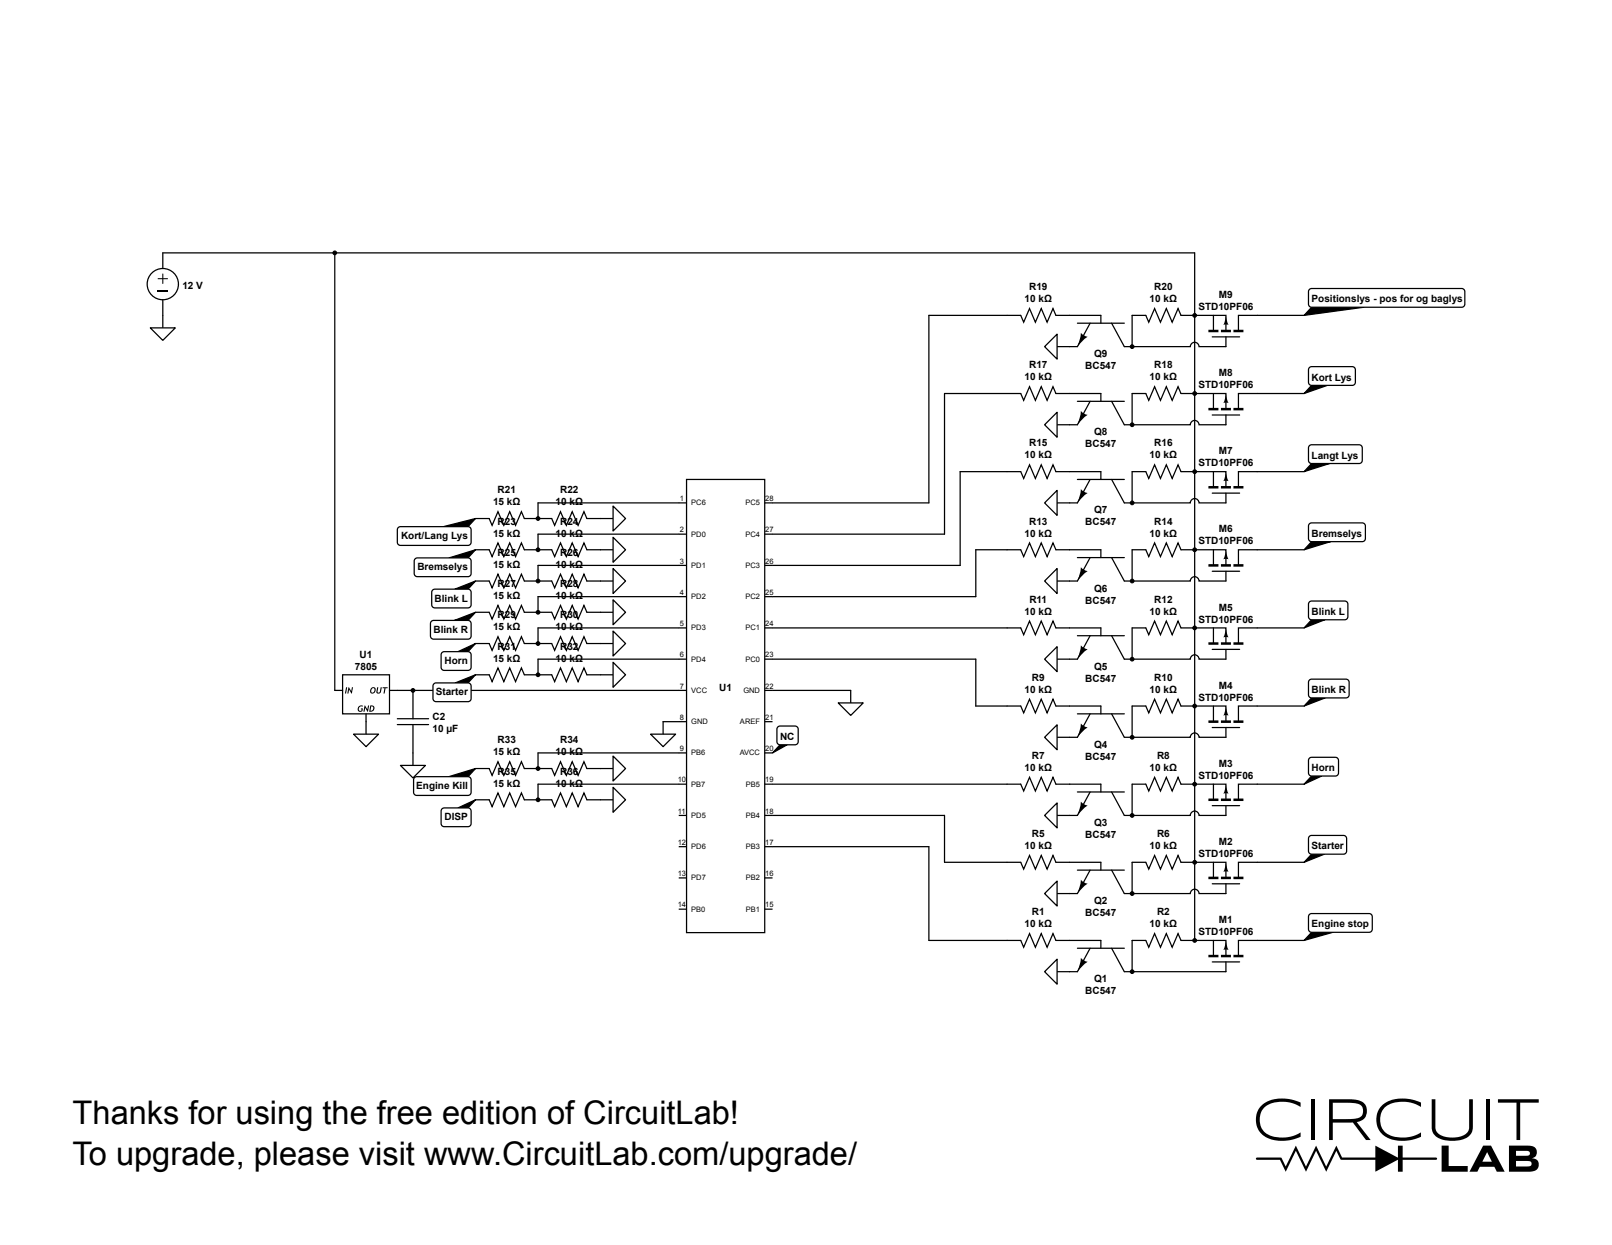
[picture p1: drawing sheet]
<svg xmlns="http://www.w3.org/2000/svg" width="279mm" height="216mm" viewBox="0 0 279 216" stroke-linecap="round" stroke-linejoin="round" font-family="sans-serif">
<g fill="#000">
<path d="M227.3 53.3h9.1l-10.4 1.4zM227.3 66.8h2.7l-4 1.4zM77.8 96.7l4.6-1.4-1.3 1.4zM76.9 91.3l5.5-1.4-1.3 1.4zM227.3 80.4h3.1l-4.4 1.4zM227.3 93.9h3.3l-4.6 1.4zM78.9 118.4l3.5-1.4-1.3 1.4zM79.4 113l3-1.4-1.3 1.4zM78.8 107.6l3.6-1.4-1.3 1.4zM78.8 102.2l3.6-1.4-1.3 1.4zM227.3 107.5h2.3l-3.6 1.4zM79.4 140.1l3-1.4-1.3 1.4z"/>
<path d="M77.8 134.7l4.6-1.4-1.3 1.4zM135.2 129.2h1.2l-2.5 1.4zM227.3 121h2.4l-3.7 1.4zM227.3 134.6h1.8l-3.1 1.4zM227.3 148.1h2.2l-3.5 1.4zM227.3 161.7h3.7l-5 1.4z"/>
</g>
<g fill="none" stroke="#000" stroke-width=".22">
<path d="M227.3 53.3h9.1l-10.4 1.4zM227.3 66.8h2.7l-4 1.4zM76.9 91.3l5.5-1.4-1.3 1.4zM77.8 96.7l4.6-1.4-1.3 1.4zM227.3 80.4h3.1l-4.4 1.4zM227.3 93.9h3.3l-4.6 1.4zM78.8 107.6l3.6-1.4-1.3 1.4zM78.8 102.2l3.6-1.4-1.3 1.4zM78.9 118.4l3.5-1.4-1.3 1.4zM79.4 113l3-1.4-1.3 1.4zM227.3 107.5h2.3l-3.6 1.4zM77.8 134.7l4.6-1.4-1.3 1.4z"/>
<path d="M135.2 129.2h1.2l-2.5 1.4zM227.3 121h2.4l-3.7 1.4zM227.3 134.6h1.8l-3.1 1.4zM79.4 140.1l3-1.4-1.3 1.4zM227.3 148.1h2.2l-3.5 1.4zM227.3 161.7h3.7l-5 1.4z"/>
</g>
<circle cx="28.2" cy="49.3" r="2.71" fill="#fff"/>
<g fill="none" stroke="#000" stroke-width=".22">
<path d="M28.2 43.9v2.7M28.2 52v2.7M71.6 119.7v4.9M68.9 124.6h5.4M68.9 125.7h5.4M71.6 125.7v4.9"/>
<circle cx="28.2" cy="49.3" r="2.71"/>
</g>
<path d="M27.4 50.4h1.7v.2h-1.7zM28.1 47.4h.2v.8h.8v.2h-.8v.8h-.2v-.8h-.8v-.2h.8z" fill="#000"/>
<path d="M59.4 117h8.1v6.8h-8.1z" fill="#fff"/>
<path d="M28.2 54.7v2.2M58 119.7h1.4M59.4 117h8.1v6.8h-8.1zM67.5 119.7h1.4M63.4 123.8v1.3" fill="none" stroke="#000" stroke-width=".22"/>
<g fill="#000">
<path d="M65.4 119.2h.2l-.2 .7a.21 .21 0 0 0 .2 .2 .21 .21 0 0 0 .2-.2l.2-.7h.2l-.2 .7a.4 .4 0 0 1-.4 .4 .4 .4 0 0 1-.4-.4zM66.3 119.2h.9v.2h-.4l-.1 .9h-.2l.1-.9h-.3zM60 119.2h.2l-.2 1.1h-.2zM60.4 119.2l.5 .7 .1-.7h.2l-.2 1.1-.5-.7-.1 .7h-.2zM62.2 122.5l.4-.2 .3 .1-.1 .2a.4 .4 0 0 0-.6 .1 .4 .4 0 0 0 .4 .5v-.4h.3l-.1 .5a.52 .52 0 0 1-.7 0 .52 .52 0 0 1 .1-.8zM63.2 122.3l.5 .7 .1-.7h.2l-.2 1.1-.5-.7-.1 .7h-.2z"/>
<path d="M64.3 119.4a.47 .47 0 0 1 .7-.2 .47 .47 0 0 1 0 .7 .5 .5 0 0 1-.7 .3 .5 .5 0 0 1 0-.8zM64.6 119.4l-.2 .3v.3a.39 .39 0 0 0 .5-.2 .39 .39 0 0 0-.2-.5z"/>
<path d="M64.2 122.3a.56 .56 0 0 1 .7 .5 .56 .56 0 0 1-.7 .6h-.2zM64.3 122.5l-.1 .8a.39 .39 0 0 0 .5-.3 .39 .39 0 0 0-.4-.5z"/>
</g>
<path d="M26.1 56.9h4.3l-2.2 2.1z" fill="#fff"/>
<path d="M26.1 56.9h4.3l-2.2 2.1zM71.6 130.6v2.1" fill="none" stroke="#000" stroke-width=".22"/>
<path d="M69.4 132.7h4.3l-2.1 2.2z" fill="#fff"/>
<path d="M63.4 125.1v2.2M69.4 132.7h4.3l-2.1 2.2z" fill="none" stroke="#000" stroke-width=".22"/>
<path d="M61.3 127.3h4.3l-2.2 2.2z" fill="#fff"/>
<path d="M68.9 119.7h48.7M61.3 127.3h4.3l-2.2 2.2z" fill="none" stroke="#000" stroke-width=".22"/>
<path d="M119 83.1h13.5v78.6h-13.5z" fill="#fff"/>
<g fill="none" stroke="#000" stroke-width=".22">
<path d="M161 54.7v32.5h-28.5M117.6 87.2h1.4M117.6 92.6h1.4M117.6 98h1.4M119 83.1h13.5v78.6h-13.5zM132.5 92.6h1.4M132.5 98h1.4M117.6 103.5h1.4M117.6 108.9h1.4M117.6 114.3h1.4M117.6 119.7h1.4M132.5 103.5h1.4"/>
<path d="M132.5 108.9h1.4M132.5 114.3h1.4M132.5 119.7h1.4M147.5 119.7v2.2M117.6 125.1h1.4M117.6 130.6h1.4M117.6 136h1.4M132.5 125.1h1.4M132.5 130.6h1.4M132.5 136h1.4M117.6 141.4h1.4M117.6 146.8h1.4"/>
<path d="M117.6 152.2h1.4M117.6 157.7h1.4M132.5 141.4h1.4M132.5 146.8h1.4M132.5 152.2h1.4M132.5 157.7h1.4"/>
</g>
<path d="M145.3 121.9h4.3l-2.1 2.2z" fill="#fff"/>
<path d="M133.9 119.7h13.6M145.3 121.9h4.3l-2.1 2.2z" fill="none" stroke="#000" stroke-width=".22"/>
<path d="M134.7 126.2l.5-.3 2.9 .1 .2 .4v2.5l-.5 .3-2.9-.1-.2-.5z" fill="#fff"/>
<path d="M114.9 125.1v2.2M134.7 126.2l.5-.3 2.9 .1 .2 .4v2.5l-.5 .3-2.9-.1-.2-.5z" fill="none" stroke="#000" stroke-width=".22"/>
<path d="M112.8 127.3h4.3l-2.2 2.2z" fill="#fff"/>
<path d="M82.4 89.9h2.4l.5 1.2 1-2.4 1 2.4 1-2.4 1.1 2.4 1-2.4 .5 1.2h4.7l.5 1.2 1-2.4 1.1 2.4 1-2.4 1 2.4 1-2.4 .5 1.2h4.6M112.8 127.3h4.3l-2.2 2.2zM114.9 125.1h2.7M133.9 146.8h27.1v16.3" fill="none" stroke="#000" stroke-width=".22"/>
<path d="M106.3 87.8l2.1 2.1-2.1 2.2z" fill="#fff"/>
<path d="M82.4 95.3h2.4l.5 1.2 1-2.3 1 2.3 1-2.3 1.1 2.3 1-2.3 .5 1.1h4.7l.5 1.2 1-2.3 1.1 2.3 1-2.3 1 2.3 1-2.3 .5 1.1h4.6M106.3 87.8l2.1 2.1-2.1 2.2zM117.6 87.2h-24.3v2.7" fill="none" stroke="#000" stroke-width=".22"/>
<path d="M106.3 93.2l2.1 2.1-2.1 2.2z" fill="#fff"/>
<path d="M106.3 93.2l2.1 2.1-2.1 2.2zM117.6 92.6h-24.3v2.7M82.4 100.8h2.4l.5 1.1 1-2.3 1 2.3 1-2.3 1.1 2.3 1-2.3 .5 1.2h4.7l.5 1.1 1-2.3 1.1 2.3 1-2.3 1 2.3 1-2.3 .5 1.2h4.6" fill="none" stroke="#000" stroke-width=".22"/>
<path d="M106.3 98.6l2.1 2.2-2.1 2.1z" fill="#fff"/>
<path d="M106.3 98.6l2.1 2.2-2.1 2.1zM117.6 98h-24.3v2.8M82.4 106.2h2.4l.5 1.2 1-2.4 1 2.4 1-2.4 1.1 2.4 1-2.4 .5 1.2h4.7l.5 1.2 1-2.4 1.1 2.4 1-2.4 1 2.4 1-2.4 .5 1.2h4.6" fill="none" stroke="#000" stroke-width=".22"/>
<path d="M106.3 104l2.1 2.2-2.1 2.1z" fill="#fff"/>
<path d="M82.4 111.6h2.4l.5 1.2 1-2.4 1 2.4 1-2.4 1.1 2.4 1-2.4 .5 1.2h4.7l.5 1.2 1-2.4 1.1 2.4 1-2.4 1 2.4 1-2.4 .5 1.2h4.6M106.3 104l2.1 2.2-2.1 2.1zM117.6 103.5h-24.3v2.7" fill="none" stroke="#000" stroke-width=".22"/>
<path d="M106.3 109.4l2.1 2.2-2.1 2.2z" fill="#fff"/>
<path d="M82.4 117h2.4l.5 1.2 1-2.4 1 2.4 1-2.4 1.1 2.4 1-2.4 .5 1.2h4.7l.5 1.2 1-2.4 1.1 2.4 1-2.4 1 2.4 1-2.4 .5 1.2h4.6M106.3 109.4l2.1 2.2-2.1 2.2zM117.6 108.9h-24.3v2.7" fill="none" stroke="#000" stroke-width=".22"/>
<path d="M106.3 114.8l2.1 2.2-2.1 2.2z" fill="#fff"/>
<path d="M106.3 114.8l2.1 2.2-2.1 2.2zM117.6 114.3h-24.3v2.7M82.4 133.3h2.4l.5 1.2 1-2.4 1 2.4 1-2.4 1.1 2.4 1-2.4 .5 1.2h4.7l.5 1.2 1-2.4 1.1 2.4 1-2.4 1 2.4 1-2.4 .5 1.2h4.6" fill="none" stroke="#000" stroke-width=".22"/>
<path d="M106.3 131.1l2.1 2.2-2.1 2.1z" fill="#fff"/>
<path d="M106.3 131.1l2.1 2.2-2.1 2.1zM117.6 130.6h-24.3v2.7" fill="none" stroke="#000" stroke-width=".22"/>
<path d="M69.1 91.4l12-.1 .3 .1 .3 .5v2.1l-.3 .5-.3 .1h-11.7l-.3-.1-.2-.5v-2.1z" fill="#fff"/>
<path d="M69.1 91.4l12-.1 .3 .1 .3 .5v2.1l-.3 .5-.3 .1h-11.7l-.3-.1-.2-.5v-2.1z" fill="none" stroke="#000" stroke-width=".22"/>
<path d="M71.9 97l.4-.3h8.8l.5 .3 .1 .3v2.2l-.3 .4-.3 .1h-8.8l-.2-.1-.3-.4z" fill="#fff"/>
<path d="M71.9 97l.4-.3h8.8l.3 .1 .3 .5v2.2l-.3 .4-.3 .1h-8.8l-.2-.1-.3-.4z" fill="none" stroke="#000" stroke-width=".22"/>
<path d="M74.9 102.4l.5-.2h6l.3 .5-.1 2.5-.5 .2-6-.1-.3-.4z" fill="#fff"/>
<path d="M75.1 102.2h6.3l.3 .5-.1 2.5-.5 .2-6-.1-.3-.4v-2.2z" fill="none" stroke="#000" stroke-width=".22"/>
<path d="M74.7 107.9l.5-.3 6.2 .1 .3 .4-.1 2.5-.5 .2h-6.2l-.3-.5z" fill="#fff"/>
<path d="M74.7 107.9l.5-.3 6.2 .1 .3 .4-.1 2.5-.5 .2h-6.2l-.3-.5z" fill="none" stroke="#000" stroke-width=".22"/>
<path d="M76.7 113.1h4.7l.3 .4-.1 2.5-.5 .3-4.4-.1-.2-.5v-2.2z" fill="#fff"/>
<path d="M76.7 113.1h4.7l.3 .4-.1 2.5-.5 .3-4.4-.1-.2-.5v-2.2z" fill="none" stroke="#000" stroke-width=".22"/>
<path d="M75.3 118.5h6.1l.3 .5-.1 2.4-.5 .3-5.8-.1-.3-.5v-2.1z" fill="#fff"/>
<path d="M75.3 118.5h6.1l.3 .5-.1 2.4-.5 .3-5.8-.1-.3-.5v-2.1z" fill="none" stroke="#000" stroke-width=".22"/>
<path d="M72 134.8h9.4l.3 .4-.1 2.5-.5 .2h-9.1l-.3-.5v-2.2z" fill="#fff"/>
<path d="M58 43.9v75.8M71.8 135l.4-.3h8.9l.3 .1 .3 .4v2.2l-.3 .5h-.3h-8.9h-.2l-.3-.5zM174.5 163.1h2.4l.5 1.2 1-2.4 1.1 2.4 1-2.4 1 2.4 1-2.4 .5 1.2h7.8v1.3M186.7 164.4h8.2M188.9 164.4l-2.2 4.1h-3.5M192.7 164.4l2.2 4.1h1.3M207.1 163.1h5.4v2.7M210.1 166.8h4.8M210.3 163.1v2.7M212.5 166.8v1.7M217.9 163.1h-3.2v2.7" fill="none" stroke="#000" stroke-width=".22"/>
<path d="M187.3 166.1l.6 .5 .6 .2-.7 .5-1.1 1.2 .5-1.5zM212.5 163.2l.4 1.5h-.9z" fill="#000"/>
<path d="M209.7 165.8h1.3M211.8 165.8h1.3M214 165.8h1.3" fill="none" stroke="#000" stroke-width=".43"/>
<path d="M183.2 166.3v4.4l-2.1-2.2z" fill="#fff"/>
<path d="M133.9 103.5h35.2M181.1 168.5l2.1-2.2v4.4zM196.2 163.1v5.4h16.3M217.9 163.1h8.1" fill="none" stroke="#000" stroke-width=".22"/>
<path d="M227.1 158.5l10.2-.1 .5 .3v.3v2.1l-.2 .5-.3 .1h-10l-.2-.1-.3-.5v-2.1z" fill="#fff"/>
<path d="M174.5 149.5h2.4l.5 1.2 1-2.3 1.1 2.3 1-2.3 1 2.3 1-2.3 .5 1.1h7.8v1.4M186.7 150.9h8.2M188.9 150.9l-2.2 4.1h-3.5M192.7 150.9l2.2 4.1h1.3M207.1 149.5h5.4v2.7M210.1 153.3h4.8M210.3 149.5v2.7M212.5 153.3v1.7M217.9 149.5h-3.2v2.7M227.1 158.5l10.2-.1 .3 .1 .2 .5v2.1l-.2 .5-.3 .1h-10l-.2-.1-.3-.5v-2.1zM196.2 163.1h2.4l.5 1.2 1-2.4 1 2.4 1.1-2.4 1 2.4 1-2.4 .5 1.2h2.4" fill="none" stroke="#000" stroke-width=".22"/>
<path d="M187.3 152.6l.6 .4 .6 .2-.7 .6-1.1 1.2 .5-1.5zM212.5 149.6l.4 1.6h-.9z" fill="#000"/>
<path d="M209.7 152.2h1.3M211.8 152.2h1.3M214 152.2h1.3" fill="none" stroke="#000" stroke-width=".43"/>
<path d="M183.2 152.8v4.3l-2.1-2.1z" fill="#fff"/>
<path d="M183.2 152.8v4.3l-2.1-2.1zM196.2 149.5v5.5h10.1a.76 .76 0 0 1 .8-.8 .76 .76 0 0 1 .7 .8h4.7M217.9 149.5h8.1" fill="none" stroke="#000" stroke-width=".22"/>
<path d="M227.1 144.9h6l.3 .5-.1 2.5-.4 .2h-5.8l-.3-.5v-2.2z" fill="#fff"/>
<path d="M174.5 136h2.4l.5 1.2 1-2.4 1.1 2.4 1-2.4 1 2.4 1-2.4 .5 1.2h7.8v1.3M186.7 137.3h8.2M188.9 137.3l-2.2 4.1h-3.5M192.7 137.3l2.2 4.1h1.3M207.1 136h5.4v2.7M210.1 139.7h4.8M210.3 136v2.7M212.5 139.7v1.7M217.9 136h-3.2v2.7M196.2 149.5h2.4l.5 1.2 1-2.3 1 2.3 1.1-2.3 1 2.3 1-2.3 .5 1.1h2.4M227.1 144.9h6l.3 .5-.1 2.5-.4 .2h-5.8l-.3-.5v-2.2z" fill="none" stroke="#000" stroke-width=".22"/>
<path d="M187.3 139l.6 .5 .6 .2-.7 .5-1.1 1.2 .5-1.5zM212.5 136.1l.4 1.5h-.9z" fill="#000"/>
<path d="M209.7 138.7h1.3M211.8 138.7h1.3M214 138.7h1.3" fill="none" stroke="#000" stroke-width=".43"/>
<path d="M183.2 139.2v4.4l-2.1-2.2z" fill="#fff"/>
<path d="M183.2 139.2v4.4l-2.1-2.2zM196.2 136v5.4h10.1a.76 .76 0 0 1 .8-.8 .76 .76 0 0 1 .7 .8h4.7M217.9 136h8.1" fill="none" stroke="#000" stroke-width=".22"/>
<path d="M227.1 131.4h4.6l.3 .5-.1 2.4-.4 .3-4.4-.1-.3-.5v-2.1z" fill="#fff"/>
<path d="M174.5 122.4h2.4l.5 1.2 1-2.3 1.1 2.3 1-2.3 1 2.3 1-2.3 .5 1.1h7.8v1.4M186.7 123.8h8.2M188.9 123.8l-2.2 4.1h-3.5M192.7 123.8l2.2 4.1h1.3M196.2 136h2.4l.5 1.2 1-2.4 1 2.4 1.1-2.4 1 2.4 1-2.4 .5 1.2h2.4M207.1 122.4h5.4v2.7M210.1 126.2h4.8M210.3 122.4v2.7M212.5 126.2v1.7M217.9 122.4h-3.2v2.7M226.9 131.6l.4-.3 4.4 .1 .3 .5-.1 2.4-.4 .3-4.4-.1-.3-.5z" fill="none" stroke="#000" stroke-width=".22"/>
<path d="M187.3 125.5l.6 .4 .6 .2-.7 .6-1.1 1.2 .5-1.5zM212.5 122.5l.4 1.6h-.9z" fill="#000"/>
<path d="M209.7 125.1h1.3M211.8 125.1h1.3M214 125.1h1.3" fill="none" stroke="#000" stroke-width=".43"/>
<path d="M183.2 125.7v4.3l-2.1-2.1z" fill="#fff"/>
<path d="M183.2 125.7v4.3l-2.1-2.1zM196.2 122.4v5.5h10.1a.76 .76 0 0 1 .8-.8 .76 .76 0 0 1 .7 .8h4.7M217.9 122.4h8.1" fill="none" stroke="#000" stroke-width=".22"/>
<path d="M227.1 117.8h6.5l.2 .5v2.5l-.5 .2h-6.2l-.3-.5v-2.2z" fill="#fff"/>
<path d="M174.5 108.9h2.4l.5 1.2 1-2.4 1.1 2.4 1-2.4 1 2.4 1-2.4 .5 1.2h7.8v1.3M186.7 110.2h8.2M188.9 110.2l-2.2 4.1h-3.5M192.7 110.2l2.2 4.1h1.3M207.1 108.9h5.4v2.7M210.1 112.6h4.8M210.3 108.9v2.7M212.5 112.6v1.7M217.9 108.9h-3.2v2.7M227.1 117.8h6.5l.2 .5v2.5l-.5 .2h-6.2l-.3-.5v-2.2zM196.2 122.4h2.4l.5 1.2 1-2.3 1 2.3 1.1-2.3 1 2.3 1-2.3 .5 1.1h2.4" fill="none" stroke="#000" stroke-width=".22"/>
<path d="M187.3 111.9l.6 .5 .6 .2-.7 .5-1.1 1.2 .5-1.5zM212.5 109l.4 1.5h-.9z" fill="#000"/>
<path d="M209.7 111.6h1.3M211.8 111.6h1.3M214 111.6h1.3" fill="none" stroke="#000" stroke-width=".43"/>
<path d="M183.2 112.1v4.4l-2.1-2.2z" fill="#fff"/>
<path d="M183.2 112.1v4.4l-2.1-2.2zM196.2 108.9v5.4h10.1a.76 .76 0 0 1 .8-.8 .76 .76 0 0 1 .7 .8h4.7M217.9 108.9h8.1" fill="none" stroke="#000" stroke-width=".22"/>
<path d="M227.1 104.3h6.3l.2 .5-.1 2.4-.4 .3-6-.1-.3-.5v-2.1z" fill="#fff"/>
<path d="M174.5 95.3h2.4l.5 1.2 1-2.3 1.1 2.3 1-2.3 1 2.3 1-2.3 .5 1.1h7.8v1.4M186.7 96.7h8.2M188.9 96.7l-2.2 4.1h-3.5M192.7 96.7l2.2 4.1h1.3M207.1 95.3h5.4v2.7M210.1 99.1h4.8M210.3 95.3v2.7M212.5 99.1v1.7M217.9 95.3h-3.2v2.7M196.2 108.9h2.4l.5 1.2 1-2.4 1 2.4 1.1-2.4 1 2.4 1-2.4 .5 1.2h2.4M227.1 104.3h6.3l.2 .5-.1 2.4-.4 .3-6-.1-.3-.5v-2.1z" fill="none" stroke="#000" stroke-width=".22"/>
<path d="M187.3 98.4l.6 .4 .6 .2-.7 .6-1.1 1.2 .5-1.5zM212.5 95.4l.4 1.6h-.9z" fill="#000"/>
<path d="M209.7 98h1.3M211.8 98h1.3M214 98h1.3" fill="none" stroke="#000" stroke-width=".43"/>
<path d="M183.2 98.6v4.3l-2.1-2.1z" fill="#fff"/>
<path d="M196.2 95.3v5.5h10.1a.76 .76 0 0 1 .8-.8 .76 .76 0 0 1 .7 .8h4.7M217.9 95.3h8.1M181.1 100.8l2.1-2.2v4.3z" fill="none" stroke="#000" stroke-width=".22"/>
<path d="M227.1 90.8h9.3l.3 .4-.1 2.5-.5 .2h-9l-.3-.5v-2.2z" fill="#fff"/>
<path d="M174.5 81.8h2.4l.5 1.2 1-2.4 1.1 2.4 1-2.4 1 2.4 1-2.4 .5 1.2h7.8v1.3M186.7 83.1h8.2M188.9 83.1l-2.2 4.1h-3.5M192.7 83.1l2.2 4.1h1.3M196.2 95.3h2.4l.5 1.2 1-2.3 1 2.3 1.1-2.3 1 2.3 1-2.3 .5 1.1h2.4M207.1 81.8h5.4v2.7M210.1 85.5h4.8M210.3 81.8v2.7M212.5 85.5v1.7M217.9 81.8h-3.2v2.7M227.1 90.8h9.3l.3 .4-.1 2.5-.5 .2h-9l-.3-.5v-2.2z" fill="none" stroke="#000" stroke-width=".22"/>
<path d="M187.3 84.8l.6 .5 .6 .2-.7 .5-1.1 1.2 .5-1.5zM212.5 81.9l.4 1.5h-.9z" fill="#000"/>
<path d="M209.7 84.5h1.3M211.8 84.5h1.3M214 84.5h1.3" fill="none" stroke="#000" stroke-width=".43"/>
<path d="M183.2 85v4.4l-2.1-2.2z" fill="#fff"/>
<path d="M183.2 85v4.4l-2.1-2.2zM196.2 81.8v5.4h10.1a.76 .76 0 0 1 .8-.7 .76 .76 0 0 1 .7 .7h4.7M217.9 81.8h8.1" fill="none" stroke="#000" stroke-width=".22"/>
<path d="M227.1 77.2h8.7l.3 .5-.1 2.4-.4 .3-8.5-.1-.3-.5v-2.1z" fill="#fff"/>
<path d="M174.5 68.2h2.4l.5 1.2 1-2.3 1.1 2.3 1-2.3 1 2.3 1-2.3 .5 1.1h7.8v1.4M186.7 69.6h8.2M188.9 69.6l-2.2 4.1h-3.5M192.7 69.6l2.2 4.1h1.3M207.1 68.2h5.4v2.8M210.1 72h4.8M210.3 68.2v2.8M212.5 72v1.7M217.9 68.2h-3.2v2.8M226.9 77.4l.4-.3 8.5 .1 .3 .5-.1 2.4-.4 .3-8.5-.1-.3-.5zM196.2 81.8h2.4l.5 1.2 1-2.4 1 2.4 1.1-2.4 1 2.4 1-2.4 .5 1.2h2.4" fill="none" stroke="#000" stroke-width=".22"/>
<path d="M187.3 71.3l.6 .4 .6 .2-.7 .6-1.1 1.2 .5-1.5zM212.5 68.3l.4 1.6h-.9z" fill="#000"/>
<path d="M209.7 71h1.3M211.8 71h1.3M214 71h1.3" fill="none" stroke="#000" stroke-width=".43"/>
<path d="M183.2 71.5v4.3l-2.1-2.1z" fill="#fff"/>
<path d="M183.2 71.5v4.3l-2.1-2.1zM196.2 68.2v5.5h10.1a.76 .76 0 0 1 .8-.8 .76 .76 0 0 1 .7 .8h4.7M217.9 68.2h8.1" fill="none" stroke="#000" stroke-width=".22"/>
<path d="M227.1 63.7h7.6l.2 .4-.1 2.5-.4 .2h-7.3l-.3-.5v-2.2z" fill="#fff"/>
<path d="M174.5 54.7h2.4l.5 1.2 1-2.4 1.1 2.4 1-2.4 1 2.4 1-2.4 .5 1.2h7.8v1.3M186.7 56h8.2M188.9 56l-2.2 4.1h-3.5M192.7 56l2.2 4.1h1.3M207.1 54.7h5.4v2.7M210.1 58.4h4.8M210.3 54.7v2.7M212.5 58.4v1.7M217.9 54.7h-3.2v2.7M196.2 68.2h2.4l.5 1.2 1-2.3 1 2.3 1.1-2.3 1 2.3 1-2.3 .5 1.1h2.4M226.9 63.8l.4-.2 7.4 .1 .2 .4-.1 2.5-.4 .2h-7.3l-.3-.5z" fill="none" stroke="#000" stroke-width=".22"/>
<path d="M187.3 57.7l.6 .5 .6 .2-.7 .5-1.1 1.2 .5-1.5zM212.5 54.8l.4 1.5h-.9z" fill="#000"/>
<path d="M209.7 57.4h1.3M211.8 57.4h1.3M214 57.4h1.3" fill="none" stroke="#000" stroke-width=".43"/>
<path d="M183.2 57.9v4.4l-2.1-2.2z" fill="#fff"/>
<path d="M183.2 57.9v4.4l-2.1-2.2zM196.2 54.7v5.4h10.1a.76 .76 0 0 1 .8-.7 .76 .76 0 0 1 .7 .7h4.7M217.9 54.7h8.1" fill="none" stroke="#000" stroke-width=".22"/>
<path d="M227.1 50.1l26.2-.1 .3 .1 .3 .5v2.1l-.3 .5-.3 .1h-26l-.2-.1-.3-.5v-2.1z" fill="#fff"/>
<path d="M28.2 43.9h178.9v119.2M161 54.7h13.5M196.2 54.7h2.4l.5 1.2 1-2.4 1 2.4 1.1-2.4 1 2.4 1-2.4 .5 1.2h2.4M227.1 50.1l26.2-.1 .3 .1 .3 .5v2.1l-.1 .3-.5 .3h-26l-.4-.3-.1-.3v-2.1zM174.5 68.2h-10.8v24.4h-29.8M174.5 95.3h-5.4v8.2M174.5 81.8h-8.1v16.2h-32.5M133.9 114.3h35.2v8.1h5.4M133.9 108.9h40.6M82.4 138.7h2.4l.5 1.2 1-2.4 1 2.4 1-2.4 1.1 2.4 1-2.4 .5 1.2h4.7l.5 1.2 1-2.4 1.1 2.4 1-2.4 1 2.4 1-2.4 .5 1.2h4.6M133.9 141.4h29.8v8.1h10.8M161 163.1h13.5" fill="none" stroke="#000" stroke-width=".22"/>
<path d="M106.3 136.5l2.1 2.2-2.1 2.2z" fill="#fff"/>
<path d="M106.3 136.5l2.1 2.2-2.1 2.2zM117.6 136h-24.3v2.7" fill="none" stroke="#000" stroke-width=".22"/>
<path d="M76.7 140.2h4.7l.3 .4-.1 2.5-.5 .3-4.4-.1-.2-.5v-2.2z" fill="#fff"/>
<path d="M133.9 136h40.6M76.7 140.2h4.7l.3 .4-.1 2.5-.5 .3-4.4-.1-.2-.5v-2.2z" fill="none" stroke="#000" stroke-width=".22"/>
<g fill="#000">
<path d="M218.6 191.8a6.3 6.3 0 0 1 6.6-.7l.2 .1v.8a5.8 5.8 0 0 0-6.1-.1 3.1 3.1 0 0 0-.8 3.5 3.1 3.1 0 0 0 3 1.8 5.9 5.9 0 0 0 3.9-.8v.7a6.7 6.7 0 0 1-6.6-.3 3.6 3.6 0 0 1-.2-5zM227.3 190.6h.7v7.1h-.7zM239.5 191.8a6.3 6.3 0 0 1 6.6-.7l.2 .1v.8a5.8 5.8 0 0 0-6.1-.1 3.1 3.1 0 0 0-.8 3.5 3.1 3.1 0 0 0 3 1.8 5.9 5.9 0 0 0 3.9-.8v.7a6.7 6.7 0 0 1-6.6-.3 3.6 3.6 0 0 1-.2-5zM248.1 190.6h.7v4.9a1.95 1.95 0 0 0 1.9 1.7 3.9 3.9 0 0 0 3.7-1l.2-.7v-4.9h.7v4.9a2.35 2.35 0 0 1-2.4 2.2 4.6 4.6 0 0 1-4.4-1l-.3-1zM257.6 190.6h.6v7.1h-.6zM259.6 190.6h7.1v.6h-3.2v6.5h-.7v-6.5h-3.2zM249.9 198.7h1.2v3.5h3.3v1h-4.5z"/>
<path d="M230.4 190.6h3.5a2.98 2.98 0 0 1 2.8 1.2 1.94 1.94 0 0 1-1.5 2.8l2.4 3.1h-.8l-2.3-3h-3.5v3h-.6zM231 191.2v2.9h2.2a3.6 3.6 0 0 0 2.9-.7 1.4 1.4 0 0 0-.1-1.5 1.4 1.4 0 0 0-1.4-.6z"/>
<path d="M257.1 198.7h1.3l2.4 4.5h-1.4l-.4-.9h-2.5l-.4 .9h-1.4zM257.8 199.8l-.9 1.7h1.7z"/>
<path d="M261.5 198.7h3.3a1.22 1.22 0 0 1 1.3 .4 1.22 1.22 0 0 1 .1 1.4l-.7 .4a1.17 1.17 0 0 1 1.2 1.2 1.17 1.17 0 0 1-1.4 1.1h-3.8zM262.8 199.6v.8h1.8a.45 .45 0 0 0 .6-.4 .45 .45 0 0 0-.6-.4zM262.8 201.3v1h1.7a.63 .63 0 0 0 .9-.6l-.1-.2-.3-.2z"/>
<circle cx="58" cy="43.9" r=".33"/>
<circle cx="207.1" cy="54.7" r=".33"/>
<circle cx="196.2" cy="73.7" r=".33"/>
<circle cx="196.2" cy="60.1" r=".33"/>
<circle cx="207.1" cy="68.2" r=".33"/>
<circle cx="93.3" cy="95.3" r=".33"/>
<circle cx="93.3" cy="89.9" r=".33"/>
<circle cx="196.2" cy="87.2" r=".33"/>
<circle cx="207.1" cy="95.3" r=".33"/>
<circle cx="207.1" cy="81.8" r=".33"/>
<circle cx="71.6" cy="119.7" r=".33"/>
<circle cx="93.3" cy="100.8" r=".33"/>
<circle cx="93.3" cy="117" r=".33"/>
<circle cx="93.3" cy="111.6" r=".33"/>
<circle cx="93.3" cy="106.2" r=".33"/>
<circle cx="196.2" cy="100.8" r=".33"/>
<circle cx="196.2" cy="114.3" r=".33"/>
<circle cx="207.1" cy="108.9" r=".33"/>
<circle cx="93.3" cy="133.3" r=".33"/>
<circle cx="93.3" cy="138.7" r=".33"/>
<circle cx="196.2" cy="127.9" r=".33"/>
<circle cx="207.1" cy="122.4" r=".33"/>
<circle cx="207.1" cy="136" r=".33"/>
<circle cx="196.2" cy="141.4" r=".33"/>
<circle cx="196.2" cy="155" r=".33"/>
<circle cx="207.1" cy="149.5" r=".33"/>
<circle cx="196.2" cy="168.5" r=".33"/>
<circle cx="207.1" cy="163.1" r=".33"/>
</g>
<g fill="none" stroke="#000" stroke-width=".17">
<circle cx="58" cy="43.9" r=".33"/>
<circle cx="207.1" cy="54.7" r=".33"/>
<circle cx="196.2" cy="73.7" r=".33"/>
<circle cx="196.2" cy="60.1" r=".33"/>
<circle cx="207.1" cy="68.2" r=".33"/>
<circle cx="93.3" cy="95.3" r=".33"/>
<circle cx="93.3" cy="89.9" r=".33"/>
<circle cx="196.2" cy="87.2" r=".33"/>
<circle cx="207.1" cy="95.3" r=".33"/>
<circle cx="207.1" cy="81.8" r=".33"/>
<circle cx="71.6" cy="119.7" r=".33"/>
<circle cx="93.3" cy="100.8" r=".33"/>
<circle cx="93.3" cy="111.6" r=".33"/>
<circle cx="93.3" cy="117" r=".33"/>
<circle cx="93.3" cy="106.2" r=".33"/>
<circle cx="196.2" cy="100.8" r=".33"/>
<circle cx="196.2" cy="114.3" r=".33"/>
<circle cx="207.1" cy="108.9" r=".33"/>
<circle cx="93.3" cy="133.3" r=".33"/>
<circle cx="93.3" cy="138.7" r=".33"/>
<circle cx="196.2" cy="127.9" r=".33"/>
<circle cx="207.1" cy="122.4" r=".33"/>
<circle cx="207.1" cy="136" r=".33"/>
<circle cx="196.2" cy="141.4" r=".33"/>
<circle cx="196.2" cy="155" r=".33"/>
<circle cx="207.1" cy="149.5" r=".33"/>
<circle cx="196.2" cy="168.5" r=".33"/>
<circle cx="207.1" cy="163.1" r=".33"/>
</g>
<path d="M217.7 200.8l4.3-.1 .1 .1 .7 1.5 1.8-3.6 1.8 3.6 1.7-3.6 1.8 3.6 1.7-3.6 1 2h5.8v-2l3.9 2.1v-2.1h.8v2h5.8l.2 .2-.2 .2h-5.8v2.1h-.8v-2.1l-3.9 2.1v-2.1h-5.9l-.2-.1-.7-1.4-1.7 3.6-1.8-3.6-1.7 3.6-1.8-3.6-1.8 3.6-1-2.1h-3.9l-.2-.2z" fill-rule="evenodd" fill="#000"/>
<g font-size="5.6">
<text x="12.6" y="195">Thanks for using the free edition of CircuitLab!</text>
<text x="12.6" y="202">To upgrade, please visit www.CircuitLab.com/upgrade/</text>
</g>
<g font-size="1.7">
<text x="31.6" y="50.1">12 V</text>
<text x="177.6" y="52.4">10 kΩ</text>
<text x="178.4" y="50.3">R19</text>
<text x="199.3" y="52.4">10 kΩ</text>
<text x="200.1" y="50.3">R20</text>
<text x="207.7" y="53.8">STD10PF06</text>
<text x="211.3" y="51.7">M9</text>
<text x="227.3" y="52.4">Positionslys - pos for og baglys</text>
<text x="177.6" y="65.9">10 kΩ</text>
<text x="178.4" y="63.9">R17</text>
<text x="188.1" y="64">BC547</text>
<text x="189.7" y="61.9">Q9</text>
<text x="199.3" y="65.9">10 kΩ</text>
<text x="200.1" y="63.9">R18</text>
<text x="211.3" y="65.2">M8</text>
<text x="227.3" y="66">Kort Lys</text>
<text x="207.7" y="67.3">STD10PF06</text>
<text x="178.4" y="77.4">R15</text>
<text x="188.1" y="77.6">BC547</text>
<text x="189.7" y="75.5">Q8</text>
<text x="200.1" y="77.4">R16</text>
<text x="177.6" y="79.5">10 kΩ</text>
<text x="199.3" y="79.5">10 kΩ</text>
<text x="207.7" y="80.9">STD10PF06</text>
<text x="211.3" y="78.8">M7</text>
<text x="227.3" y="79.5">Langt Lys</text>
<text x="85.4" y="87.6">15 kΩ</text>
<text x="86.2" y="85.5">R21</text>
<text x="96.3" y="87.6">10 kΩ</text>
<text x="97.1" y="85.5">R22</text>
<text x="189.7" y="89">Q7</text>
<text x="69.5" y="93.5">Kort/Lang Lys</text>
<text x="85.4" y="93">15 kΩ</text>
<text x="86.2" y="91">R23</text>
<text x="96.3" y="93">10 kΩ</text>
<text x="97.1" y="91">R24</text>
<text x="177.6" y="93">10 kΩ</text>
<text x="178.4" y="91">R13</text>
<text x="188.1" y="91.1">BC547</text>
<text x="199.3" y="93">10 kΩ</text>
<text x="200.1" y="91">R14</text>
<text x="207.7" y="94.4">STD10PF06</text>
<text x="211.3" y="92.3">M6</text>
<text x="227.3" y="93.1">Bremselys</text>
<text x="72.3" y="98.9">Bremselys</text>
<text x="85.4" y="98.5">15 kΩ</text>
<text x="86.2" y="96.4">R25</text>
<text x="86.2" y="101.8">R27</text>
<text x="96.3" y="98.5">10 kΩ</text>
<text x="97.1" y="96.4">R26</text>
<text x="97.1" y="101.8">R28</text>
<text x="75.3" y="104.3">Blink L</text>
<text x="85.4" y="103.9">15 kΩ</text>
<text x="86.2" y="107.2">R29</text>
<text x="96.3" y="103.9">10 kΩ</text>
<text x="97.1" y="107.2">R30</text>
<text x="177.6" y="106.6">10 kΩ</text>
<text x="178.4" y="104.5">R11</text>
<text x="188.1" y="104.7">BC547</text>
<text x="189.7" y="102.6">Q6</text>
<text x="199.3" y="106.6">10 kΩ</text>
<text x="200.1" y="104.5">R12</text>
<text x="207.7" y="108">STD10PF06</text>
<text x="211.3" y="105.9">M5</text>
<text x="227.3" y="106.6">Blink L</text>
<text x="75.1" y="109.7">Blink R</text>
<text x="85.4" y="109.3">15 kΩ</text>
<text x="86.2" y="112.6">R31</text>
<text x="96.3" y="109.3">10 kΩ</text>
<text x="97.1" y="112.6">R32</text>
<text x="61.5" y="116.2">7805</text>
<text x="62.3" y="114.1">U1</text>
<text x="77.1" y="115.2">Horn</text>
<text x="85.4" y="114.7">15 kΩ</text>
<text x="96.3" y="114.7">10 kΩ</text>
<text x="124.7" y="119.8">U1</text>
<text x="178.9" y="118.1">R9</text>
<text x="188.1" y="118.2">BC547</text>
<text x="189.7" y="116.1">Q5</text>
<text x="200.1" y="118.1">R10</text>
<text x="211.3" y="119.4">M4</text>
<text x="75" y="124.9">C2</text>
<text x="75.5" y="120.6">Starter</text>
<text x="177.6" y="120.1">10 kΩ</text>
<text x="199.3" y="120.1">10 kΩ</text>
<text x="207.7" y="121.5">STD10PF06</text>
<text x="227.3" y="120.2">Blink R</text>
<text x="75" y="127">10 µF</text>
<text x="85.4" y="131">15 kΩ</text>
<text x="86.2" y="128.9">R33</text>
<text x="96.3" y="131">10 kΩ</text>
<text x="97.1" y="128.9">R34</text>
<text x="135.2" y="128.3">NC</text>
<text x="178.9" y="131.6">R7</text>
<text x="188.1" y="131.8">BC547</text>
<text x="189.7" y="129.7">Q4</text>
<text x="200.5" y="131.6">R8</text>
<text x="72.2" y="136.8">Engine Kill</text>
<text x="85.4" y="136.4">15 kΩ</text>
<text x="86.2" y="134.3">R35</text>
<text x="96.3" y="136.4">10 kΩ</text>
<text x="97.1" y="134.3">R36</text>
<text x="177.6" y="133.7">10 kΩ</text>
<text x="199.3" y="133.7">10 kΩ</text>
<text x="207.7" y="135">STD10PF06</text>
<text x="211.3" y="133">M3</text>
<text x="227.3" y="133.7">Horn</text>
<text x="77.1" y="142.3">DISP</text>
<text x="189.7" y="143.2">Q3</text>
<text x="177.6" y="147.2">10 kΩ</text>
<text x="178.9" y="145.2">R5</text>
<text x="188.1" y="145.3">BC547</text>
<text x="199.3" y="147.2">10 kΩ</text>
<text x="200.5" y="145.2">R6</text>
<text x="207.7" y="148.6">STD10PF06</text>
<text x="211.3" y="146.5">M2</text>
<text x="227.3" y="147.3">Starter</text>
<text x="177.6" y="160.8">10 kΩ</text>
<text x="178.9" y="158.7">R1</text>
<text x="188.1" y="158.9">BC547</text>
<text x="189.7" y="156.8">Q2</text>
<text x="199.3" y="160.8">10 kΩ</text>
<text x="200.5" y="158.7">R2</text>
<text x="211.3" y="160.1">M1</text>
<text x="227.3" y="160.8">Engine stop</text>
<text x="207.7" y="162.1">STD10PF06</text>
<text x="188.1" y="172.4">BC547</text>
<text x="189.7" y="170.3">Q1</text>
</g>
<g font-size="1.3">
<text x="117.8" y="86.9">1</text>
<text x="119.8" y="87.6">PC6</text>
<text x="129.2" y="87.6">PC5</text>
<text x="132.6" y="86.9">28</text>
<text x="117.8" y="92.3">2</text>
<text x="119.8" y="93.1">PD0</text>
<text x="129.2" y="93.1">PC4</text>
<text x="132.6" y="92.3">27</text>
<text x="117.8" y="97.7">3</text>
<text x="119.8" y="98.5">PD1</text>
<text x="129.2" y="98.5">PC3</text>
<text x="132.6" y="97.7">26</text>
<text x="117.8" y="103.1">4</text>
<text x="119.8" y="103.9">PD2</text>
<text x="129.2" y="103.9">PC2</text>
<text x="132.6" y="103.1">25</text>
<text x="117.8" y="108.6">5</text>
<text x="117.8" y="114">6</text>
<text x="119.8" y="109.3">PD3</text>
<text x="129.2" y="109.3">PC1</text>
<text x="132.6" y="114">23</text>
<text x="132.6" y="108.6">24</text>
<text x="117.8" y="119.4">7</text>
<text x="119.8" y="114.7">PD4</text>
<text x="129.2" y="114.7">PC0</text>
<text x="132.6" y="119.4">22</text>
<text x="117.8" y="124.8">8</text>
<text x="119.8" y="120.2">VCC</text>
<text x="119.8" y="125.6">GND</text>
<text x="128.3" y="125.6">AREF</text>
<text x="128.8" y="120.2">GND</text>
<text x="132.6" y="124.8">21</text>
<text x="117.8" y="130.2">9</text>
<text x="119.8" y="131">PB6</text>
<text x="128.2" y="131">AVCC</text>
<text x="132.6" y="130.2">20</text>
<text x="117.5" y="135.7">10</text>
<text x="119.8" y="136.4">PB7</text>
<text x="129.3" y="136.4">PB5</text>
<text x="132.6" y="135.7">19</text>
<text x="117.5" y="141.1">11</text>
<text x="119.8" y="141.8">PD5</text>
<text x="129.3" y="141.8">PB4</text>
<text x="132.6" y="141.1">18</text>
<text x="117.5" y="146.5">12</text>
<text x="119.8" y="147.3">PD6</text>
<text x="129.3" y="147.3">PB3</text>
<text x="132.6" y="146.5">17</text>
<text x="117.5" y="151.9">13</text>
<text x="119.8" y="152.7">PD7</text>
<text x="129.3" y="152.7">PB2</text>
<text x="132.6" y="151.9">16</text>
<text x="117.5" y="157.3">14</text>
<text x="119.8" y="158.1">PB0</text>
<text x="129.3" y="158.1">PB1</text>
<text x="132.6" y="157.3">15</text>
</g>
</svg>
